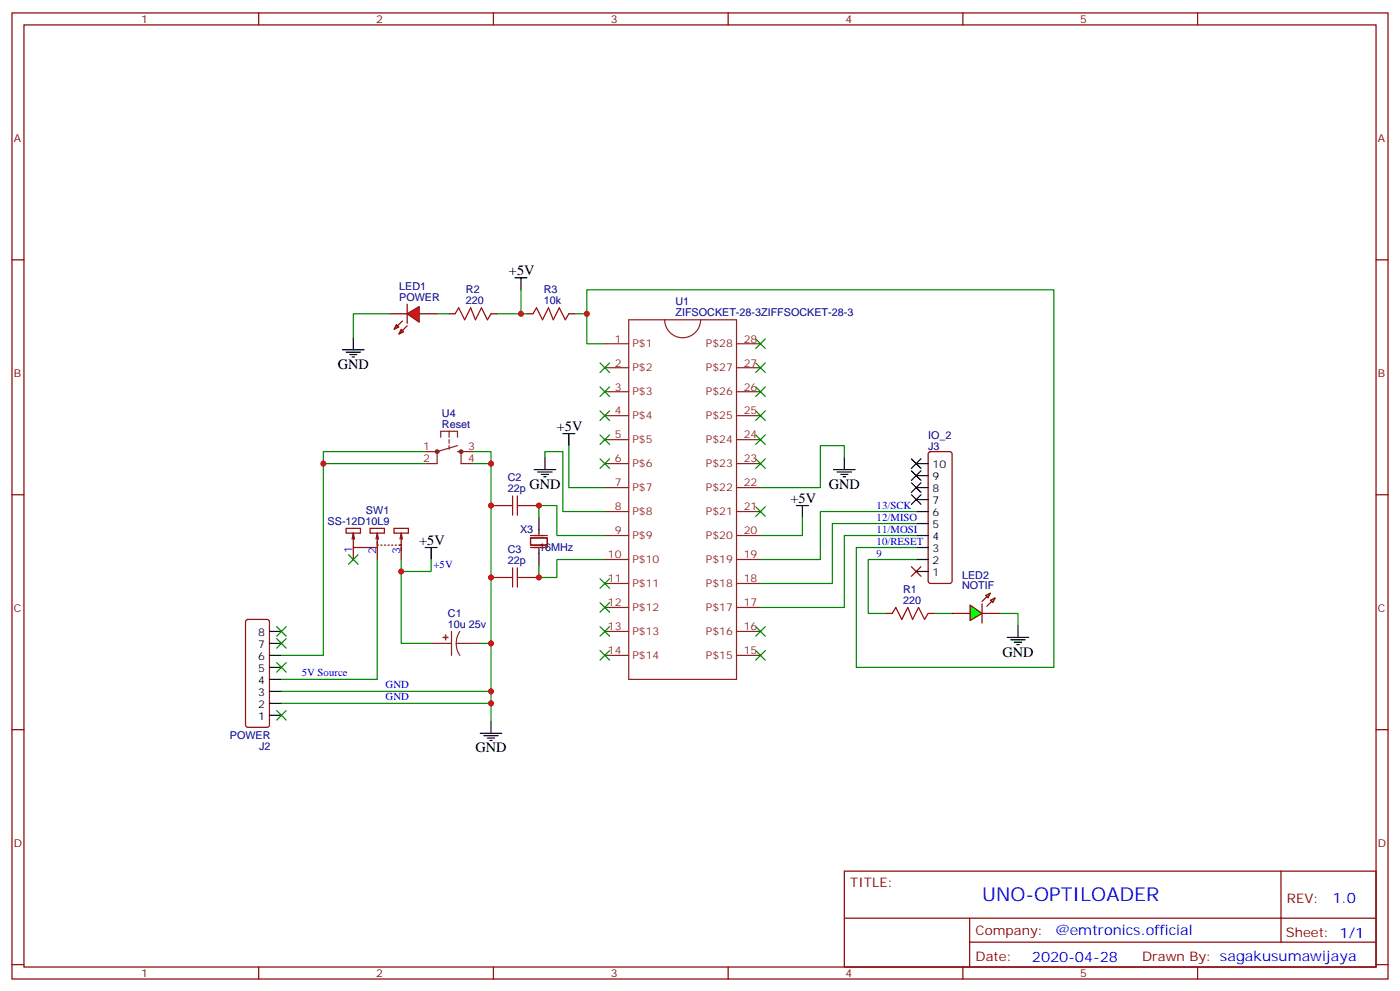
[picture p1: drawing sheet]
<svg xmlns="http://www.w3.org/2000/svg" width="412mm" height="292mm" viewBox="0 0 412 292" stroke-linecap="round" stroke-linejoin="round" font-family="sans-serif">
<g fill="none" stroke="#870000" stroke-width=".35">
<path d="M3.5 3.8h405.4v284.3h-405.4zM7.1 7.3h398.2v277.3h-398.2zM76.2 3.8v3.5M145.3 3.8v3.5M214.5 3.8v3.5M283.6 3.8v3.5M352.8 3.8v3.5M3.5 76.5h3.6M405.3 76.5h3.6M273.6 133.1l.5-.2h5.7l.5 .2 .2 .5v37.4l-.3 .5-.4 .2h-5.7l-.5-.2-.2-.5v-37.4zM3.5 145.6h3.6M102 155.5h4.2v1.4h-4.2z"/>
<path d="M104.1 156.9v4.2h7M104.1 156.9l-.4 1.8M104.1 156.9l.3 1.8M109 155.5h4.2v1.4h-4.2zM110.8 158.7l.3-1.8 .4 1.8M111.1 157.6v2.8h.4M111.1 159.4v5.3M116.1 155.5h4.2v1.4h-4.2zM117.8 158.7l.4-1.8 .3 1.8M118.2 157.6v2.8h-.7M405.3 145.6h3.6M104.1 161.1v3.6"/>
<path d="M112.2 160.4h.3M113.2 160.4h.4M114.3 160.4h.4M115.4 160.4h.3M116.4 160.4h.4M118.2 160.3v4.4M72.6 182.5l.4-.2h5.7l.5 .2 .2 .5v30.4l-.3 .5-.4 .2h-5.7l-.5-.3-.2-.4v-30.4zM280.5 180.6h5.3M289.3 180.6h5.3M3.5 214.8h3.6M405.3 214.8h3.6M248.7 256.4h156.6v28.2h-156.6z"/>
<path d="M377.3 256.4v20.9M248.7 270.2h156.5M285.6 277.3h119.6M285.6 270.2v14.2M3.5 283.9h3.6M76.2 284.6v3.5M145.3 284.6v3.5M214.5 284.6v3.5M283.6 284.6v3.5M352.8 284.6v3.5M405.3 283.9h3.6"/>
</g>
<g fill="none" stroke="#000" stroke-width=".35">
<path d="M269.9 140h3.5M269.9 136.5h3.5M269.9 157.6h3.5M269.9 154.1h3.5M269.9 150.6h3.5M269.9 147h3.5M269.9 143.5h3.5M125.2 161.1h3.6M127 161.1v3.6M269.9 161.1h3.5M269.9 168.2h3.5M269.9 164.7h3.5"/>
<path d="M79.4 200h3.5M79.4 196.4h3.5M79.4 192.9h3.5M79.4 189.4h3.5M79.4 185.8h3.5M296.7 187.6h6.3M297.7 188.3h4.3M298.8 189h2.1M299.5 189.7h.7M299.9 184.1v3.5M79.4 210.5h3.5M79.4 207h3.5"/>
<path d="M79.4 203.5h3.5"/>
</g>
<path d="M178.2 101.2h-5.3v-15.9h137.5v111.1h-58.2v-35.3h17.7M269.9 164.7h-14.1v15.9h5.3" fill="none" stroke="#008700" stroke-width=".35"/>
<g fill="#0f0" stroke="#870000" stroke-width=".35">
<path d="M291.7 176.7l1.5-.7-.7 1.4z"/>
<path d="M290.3 175.3l1.4-.7-.7 1.4z"/>
</g>
<g fill="#870000" stroke="#870000" stroke-width=".35">
<path d="M290.7 178.4l1.4-1.4z"/>
<path d="M289.3 177l1.4-1.4z"/>
</g>
<path d="M289.3 177.7v5.7z" fill="#f00" stroke="#870000" stroke-width=".35"/>
<path d="M285.8 178.1l3.5 2.5-3.5 2.1z" fill="#0f0" stroke="#870000" stroke-width=".35"/>
<g fill="#f00" stroke="#870000" stroke-width=".35">
<path d="M119.9 92.4l3.6-2.2v4.6z"/>
<path d="M119.9 89.5v5.7z"/>
</g>
<g fill="#870000" stroke="#870000" stroke-width=".35">
<path d="M119.9 95.9l-1.4 1.4z"/>
<path d="M117.1 95.9l1.4-1.4z"/>
</g>
<g fill="#f00" stroke="#870000" stroke-width=".35">
<path d="M118.2 96.9l.7 .7-1.4 .8z"/>
<path d="M116.8 95.5l.7 .7-1.4 .7z"/>
</g>
<path d="M114.7 92.4h5.2M123.5 92.4h5.3M132.3 92.4h1.8M144.6 92.4h1.8M261.1 180.6h1.7M273.4 180.6h1.8" fill="none" stroke="#870000" stroke-width=".35"/>
<path d="M134.1 92.4l1-1.8 1.8 3.5 1.7-3.5 1.5 3.5 1.7-3.5 1.8 3.5 1-1.7M262.8 180.6l1.1-1.8 1.7 3.5 1.8-3.5 1.4 3.5 1.8-3.5 1.7 3.5 1.1-1.7" fill="none" stroke="#a10000" stroke-width=".35"/>
<path d="M128.8 92.4h3.5M275.2 180.6h5.3" fill="none" stroke="#008700" stroke-width=".35"/>
<g fill="#00f" stroke="#008700" stroke-width=".35">
<path d="M81.5 195l2.8 2.8zM84.3 195l-2.8 2.8z"/>
<path d="M81.5 188l2.8 2.8zM84.3 188l-2.8 2.8z"/>
<path d="M81.5 184.4l2.8 2.9zM84.3 184.4l-2.8 2.9z"/>
<path d="M81.5 209.1l2.8 2.8zM84.3 209.1l-2.8 2.8z"/>
</g>
<g fill="none" stroke="#8c2424" stroke-width=".35">
<path d="M185.2 94.1h31.8v105.9h-31.8zM195.8 94.1a5.3 5.3 0 0 0 5.3 5.3 5.3 5.3 0 0 0 5.3-5.3M178.2 101.2h7M178.2 108.2h7M178.2 115.3h7M217 101.2h7M217 108.2h7M217 115.3h7M125.2 132.9h3.6M128.8 132.9v3.6h-3.6M129.8 128.7v-1.8h5v1.8M132.3 126.9v1.8"/>
<path d="M132.3 129.4v1.1M132.3 131.2v1M134.8 132.9h4.5M134.8 131.2l-6 1.7M135.8 132.9v3.6h3.5M178.2 136.5h7M178.2 122.3h7M178.2 129.4h7M217 136.5h7M217 122.3h7M217 129.4h7M178.2 143.5h7"/>
<path d="M178.2 150.6h7M178.2 157.6h7M217 143.5h7M217 150.6h7M217 157.6h7M178.2 164.7h7M178.2 171.7h7M178.2 178.8h7M217 164.7h7M217 171.7h7M217 178.8h7M127 189.4h6"/>
<path d="M133 185.8v7.1M134.4 189.4l.2 1.8 .9 1.7M134.4 189.4h6.7M135.5 185.8l-.9 1.7-.2 1.9M178.2 185.8h7M178.2 192.9h7M217 185.8h7M217 192.9h7"/>
</g>
<g fill="#8c2424" stroke="#8c2424" stroke-width=".35">
<path d="M131.2 186.9l.1 1.4z"/>
<path d="M130.5 187.6h1.4z"/>
</g>
<g fill="none" stroke="#8c2424" stroke-width=".71">
<circle cx="128.8" cy="132.9" r=".35"/>
<circle cx="135.8" cy="132.9" r=".35"/>
</g>
<g fill="none" stroke="#000" stroke-width=".35">
<path d="M104.1 99.4v3.5M151.7 81.8h3.5M153.5 81.8v3.5M100.9 102.9h6.3M102 103.6h4.2M103 104.4h2.1M103.7 105.1h.7M157.3 138.2h6.4M158.4 138.9h4.2M159.5 139.6h2.1M160.5 134.7v3.5M165.8 127.6h3.5"/>
<path d="M167.6 127.6v3.6M245.5 138.2h6.4M246.6 138.9h4.2M247.6 139.6h2.2M248.7 134.7v3.5M158.7 152.3v5M160.2 140.3h.7M234.6 148.8h3.5M236.4 148.8v3.5M248.4 140.3h.7M158.7 161.5v4.9M141.5 215.8h6.3"/>
<path d="M142.5 216.5h4.3M143.6 217.2h2.1M144.3 217.9h.7M144.6 212.3v3.5"/>
</g>
<g fill="none" stroke="#008700" stroke-width=".35">
<path d="M114.7 92.4h-10.6v7M146.4 92.4h7.1M153.5 85.3v7.1h1.7M169.3 92.4h3.6M95.2 136.5h30M125.2 132.9h-30v60h-12.3M139.3 132.9h5.3v79.4M139.3 136.5h5.3M160.5 134.7v-1.8h5.3v17.7h12.4M167.6 131.2v12.3h10.6M248.7 134.7v-3.5h-7v12.3h-17.7M158.7 152.3v-3.5h5.3v8.8h14.2"/>
<path d="M236.4 152.3v5.3h-12.4M269.9 157.6h-21.2v21.2h-24.7M269.9 154.1h-24.7v17.6h-21.2M269.9 150.6h-28.2v14.1h-17.7M111.1 164.7v35.3h-28.2M118.2 164.7v3.5h8.8v-3.5M118.2 168.2v21.2h8.8M178.2 164.7h-14.2v5.3h-5.3v-3.6M141.1 189.4h3.5M294.6 180.6h5.3v3.5M82.9 203.5h61.7M82.9 207h61.7"/>
</g>
<path d="M155.2 92.4h1.8M167.6 92.4h1.7M144.6 148.8h3.6M155.2 148.8h3.5M156.3 158.3h4.9v2.1h-4.9zM156.3 157.6h4.9M144.6 170h3.6M155.2 170h3.5M156.3 161.1h4.9" fill="none" stroke="#870000" stroke-width=".35"/>
<path d="M157 92.4l1-1.8 1.8 3.5 1.8-3.5 1.4 3.5 1.7-3.5 1.8 3.5 1.1-1.7M148.2 148.8h2.8M151 146v5.6M152.4 148.8h2.8M152.4 146v5.6M148.2 170h2.8M151 167.1v5.7M152.4 167.1v5.7M152.4 170h2.8" fill="none" stroke="#a10000" stroke-width=".35"/>
<path d="M268.5 166.8l2.8 2.8zM271.3 166.8l-2.8 2.8z" fill="#000" stroke="#a10000" stroke-width=".35"/>
<g fill="#000" stroke="#008700" stroke-width=".35">
<path d="M222.6 99.8l2.8 2.8zM225.4 99.8l-2.8 2.8z"/>
<path d="M176.7 106.8l2.9 2.8zM179.6 106.8l-2.9 2.8z"/>
<path d="M176.7 113.9l2.9 2.8zM179.6 113.9l-2.9 2.8z"/>
<path d="M222.6 113.9l2.8 2.8zM225.4 113.9l-2.8 2.8z"/>
<path d="M222.6 106.8l2.8 2.8zM225.4 106.8l-2.8 2.8z"/>
<path d="M176.7 120.9l2.9 2.9zM179.6 120.9l-2.9 2.9z"/>
<path d="M176.7 128l2.9 2.8zM179.6 128l-2.9 2.8z"/>
<path d="M176.7 135l2.9 2.9zM179.6 135l-2.9 2.9z"/>
<path d="M222.6 135l2.8 2.9zM225.4 135l-2.8 2.9z"/>
<path d="M222.6 128l2.8 2.8zM225.4 128l-2.8 2.8z"/>
<path d="M222.6 120.9l2.8 2.9zM225.4 120.9l-2.8 2.9z"/>
<path d="M222.6 149.2l2.8 2.8zM225.4 149.2l-2.8 2.8z"/>
<path d="M176.7 177.4l2.9 2.8zM179.6 177.4l-2.9 2.8z"/>
<path d="M176.7 170.3l2.9 2.8zM179.6 170.3l-2.9 2.8z"/>
<path d="M176.7 191.5l2.9 2.8zM176.7 194.3l2.9-2.8z"/>
<path d="M176.7 184.4l2.9 2.9zM179.6 184.4l-2.9 2.9z"/>
<path d="M222.6 191.5l2.8 2.8zM222.6 194.3l2.8-2.8z"/>
<path d="M222.6 184.4l2.8 2.9zM225.4 184.4l-2.8 2.9z"/>
</g>
<g fill="#000" stroke="#000" stroke-width=".35">
<path d="M268.5 135l2.8 2.9zM271.3 135l-2.8 2.9z"/>
<path d="M268.5 138.6l2.8 2.8zM268.5 141.4l2.8-2.8z"/>
<path d="M268.5 142.1l2.8 2.8zM271.3 142.1l-2.8 2.8z"/>
<path d="M268.5 145.6l2.8 2.8zM268.5 148.4l2.8-2.8z"/>
</g>
<path d="M102.7 163.3l2.8 2.8zM105.5 163.3l-2.8 2.8z" fill="#00f" stroke="#008700" stroke-width=".35"/>
<g fill="#c00">
<circle cx="118.2" cy="168.2" r=".88"/>
<circle cx="95.3" cy="136.5" r=".88"/>
<circle cx="144.6" cy="207" r=".88"/>
<circle cx="158.8" cy="170" r=".88"/>
<circle cx="153.5" cy="92.4" r=".88"/>
<circle cx="158.8" cy="148.8" r=".88"/>
<circle cx="144.6" cy="148.8" r=".88"/>
<circle cx="144.6" cy="170" r=".88"/>
<circle cx="144.6" cy="136.5" r=".88"/>
<circle cx="144.6" cy="189.4" r=".88"/>
<circle cx="144.6" cy="203.5" r=".88"/>
<circle cx="172.9" cy="92.4" r=".88"/>
</g>
<text font-size="5.6" fill="#00f" x="289.3" y="265.2">UNO-OPTILOADER</text>
<g font-size="4.2">
<text x="149.9" y="81.1">+5V</text>
<text x="99.5" y="108.6">GND</text>
<text x="164" y="126.9">+5V</text>
<text x="155.9" y="143.9">GND</text>
<text x="244.1" y="143.9">GND</text>
<text x="232.8" y="148.1">+5V</text>
<text x="123.5" y="160.4">+5V</text>
<text x="295.3" y="193.3">GND</text>
<text x="140.1" y="221.5">GND</text>
</g>
<g font-size="4.2" fill="#00f">
<text x="392.5" y="265.7">1.0</text>
<text x="310.9" y="275.2">@emtronics.official</text>
<text x="304" y="283">2020-04-28</text>
</g>
<g font-size="3.9" fill="#800">
<text x="250.5" y="261">TITLE:</text>
<text x="379.1" y="265.7">REV:</text>
<text x="287.4" y="275.2">Company:</text>
<text x="378.7" y="275.8">Sheet: 1/1</text>
<text x="287.4" y="282.9">Date:</text>
<text x="336.4" y="282.9">Drawn By: sagakusumawijaya</text>
</g>
<g font-size="3.2" fill="#800">
<text x="41.6" y="6.8">1</text>
<text x="110.8" y="6.8">2</text>
<text x="179.9" y="6.8">3</text>
<text x="249.1" y="6.8">4</text>
<text x="318.2" y="6.8">5</text>
<text x="4.1" y="41.9">A</text>
<text x="405.9" y="41.9">A</text>
<text x="4.1" y="111.1">B</text>
<text x="405.9" y="111.1">B</text>
<text x="4.1" y="180.2">C</text>
<text x="405.9" y="180.2">C</text>
<text x="4.1" y="249.3">D</text>
<text x="405.9" y="249.3">D</text>
<text x="41.6" y="287.6">1</text>
<text x="110.8" y="287.6">2</text>
<text x="179.9" y="287.6">3</text>
<text x="249.1" y="287.6">4</text>
<text x="318.2" y="287.6">5</text>
</g>
<g font-size="3.2" fill="#000080">
<text x="117.6" y="88.5">POWER</text>
<text x="117.6" y="85.3">LED1</text>
<text x="137.2" y="89.5">220</text>
<text x="137.2" y="86.3">R2</text>
<text x="160.2" y="89.5">10k</text>
<text x="160.2" y="86.4">R3</text>
<text x="199" y="89.8">U1</text>
<text x="199" y="93.1">ZIFSOCKET-28-3ZIFFSOCKET-28-3</text>
<text x="130.2" y="125.9">Reset</text>
<text x="130.2" y="122.8">U4</text>
<text x="273.4" y="129.1">IO_2</text>
<text x="273.4" y="132.3">J3</text>
<text x="149.6" y="141.7">C2</text>
<text x="149.6" y="144.9">22p</text>
<text x="96.5" y="154.4">SS-12D10L9</text>
<text x="107.8" y="151.3">SW1</text>
<text x="153.2" y="157">X3</text>
<text x="149.6" y="166.1">22p</text>
<text x="149.6" y="162.9">C3</text>
<text x="158.8" y="162.3">16MHz</text>
<text x="283.4" y="173.5">NOTIF</text>
<text x="283.4" y="170.3">LED2</text>
<text x="266" y="177.7">220</text>
<text x="266" y="174.5">R1</text>
<text x="131.9" y="184.8">10u 25v</text>
<text x="132" y="181.7">C1</text>
<text x="67.7" y="217.6">POWER</text>
<text x="76.3" y="220.8">J2</text>
</g>
<g font-size="3.2" fill="#8d2323">
<text x="181.1" y="100.8">1</text>
<text x="219.1" y="100.8">28</text>
<text x="181.1" y="107.9">2</text>
<text x="186.3" y="102.2">P$1</text>
<text x="207.9" y="102.2">P$28</text>
<text x="219.1" y="107.9">27</text>
<text x="186.3" y="109.3">P$2</text>
<text x="207.9" y="109.3">P$27</text>
<text x="181.1" y="114.9">3</text>
<text x="186.3" y="116.3">P$3</text>
<text x="207.9" y="116.3">P$26</text>
<text x="219.1" y="114.9">26</text>
<text x="181.1" y="122">4</text>
<text x="186.3" y="123.4">P$4</text>
<text x="207.9" y="123.4">P$25</text>
<text x="219.1" y="122">25</text>
<text x="181.1" y="129">5</text>
<text x="186.3" y="130.5">P$5</text>
<text x="207.9" y="130.5">P$24</text>
<text x="219.1" y="129">24</text>
<text x="124.6" y="132.6">1</text>
<text x="124.6" y="136.1">2</text>
<text x="137.9" y="132.6">3</text>
<text x="137.9" y="136.1">4</text>
<text x="181.1" y="136.1">6</text>
<text x="186.3" y="137.5">P$6</text>
<text x="207.9" y="137.5">P$23</text>
<text x="219.1" y="136.1">23</text>
<text x="181.1" y="143.2">7</text>
<text x="219.1" y="143.2">22</text>
<text x="186.3" y="144.6">P$7</text>
<text x="207.9" y="144.6">P$22</text>
<text x="181.1" y="150.2">8</text>
<text x="186.3" y="151.6">P$8</text>
<text x="207.9" y="151.6">P$21</text>
<text x="219.1" y="150.2">21</text>
<text x="181.1" y="157.3">9</text>
<text x="186.3" y="158.7">P$9</text>
<text x="207.9" y="158.7">P$20</text>
<text x="219.1" y="157.3">20</text>
<text x="179.1" y="164.3">10</text>
<text x="186.3" y="165.7">P$10</text>
<text x="207.9" y="165.7">P$19</text>
<text x="219.1" y="164.3">19</text>
<text x="179.1" y="171.4">11</text>
<text x="186.3" y="172.8">P$11</text>
<text x="207.9" y="172.8">P$18</text>
<text x="219.1" y="171.4">18</text>
<text x="179.1" y="178.4">12</text>
<text x="186.3" y="179.8">P$12</text>
<text x="207.9" y="179.8">P$17</text>
<text x="219.1" y="178.4">17</text>
<text x="179.1" y="185.5">13</text>
<text x="219.1" y="185.5">16</text>
<text x="186.3" y="186.9">P$13</text>
<text x="207.9" y="186.9">P$16</text>
<text x="179.1" y="192.5">14</text>
<text x="186.3" y="194">P$14</text>
<text x="207.9" y="194">P$15</text>
<text x="219.1" y="192.5">15</text>
</g>
<g font-size="3.2">
<text x="274.7" y="137.9">10</text>
<text x="274.7" y="141.4">9</text>
<text x="274.7" y="148.4">7</text>
<text x="274.7" y="144.9">8</text>
<text x="274.7" y="155.5">5</text>
<text x="274.7" y="152">6</text>
<text x="274.7" y="159">4</text>
<text x="274.7" y="166.1">2</text>
<text x="274.7" y="162.6">3</text>
<text x="274.7" y="169.6">1</text>
<text x="76.1" y="190.8">7</text>
<text x="76.1" y="187.3">8</text>
<text x="76.1" y="197.8">5</text>
<text x="76.1" y="194.3">6</text>
<text x="76.1" y="201.4">4</text>
<text x="76.1" y="208.4">2</text>
<text x="76.1" y="204.9">3</text>
<text x="76.1" y="211.9">1</text>
</g>
<g font-size="3.2" fill="#00f">
<text x="258.2" y="149.7">13/SCK</text>
<text x="258.2" y="153.2">12/MISO</text>
<text x="258.2" y="160.3">10/RESET</text>
<text x="258.2" y="156.7">11/MOSI</text>
<text x="103.7" y="162.8" transform="rotate(-90 103.7 162.8)">1</text>
<text x="110.8" y="163.2" transform="rotate(-90 110.8 163.2)">2</text>
<text x="117.8" y="163.2" transform="rotate(-90 117.8 163.2)">3</text>
<text x="127.7" y="167.3">+5V</text>
<text x="258.2" y="163.8">9</text>
<text x="88.9" y="199.1">5V Source</text>
<text x="113.6" y="202.6">GND</text>
<text x="113.6" y="206.1">GND</text>
</g>
</svg>
